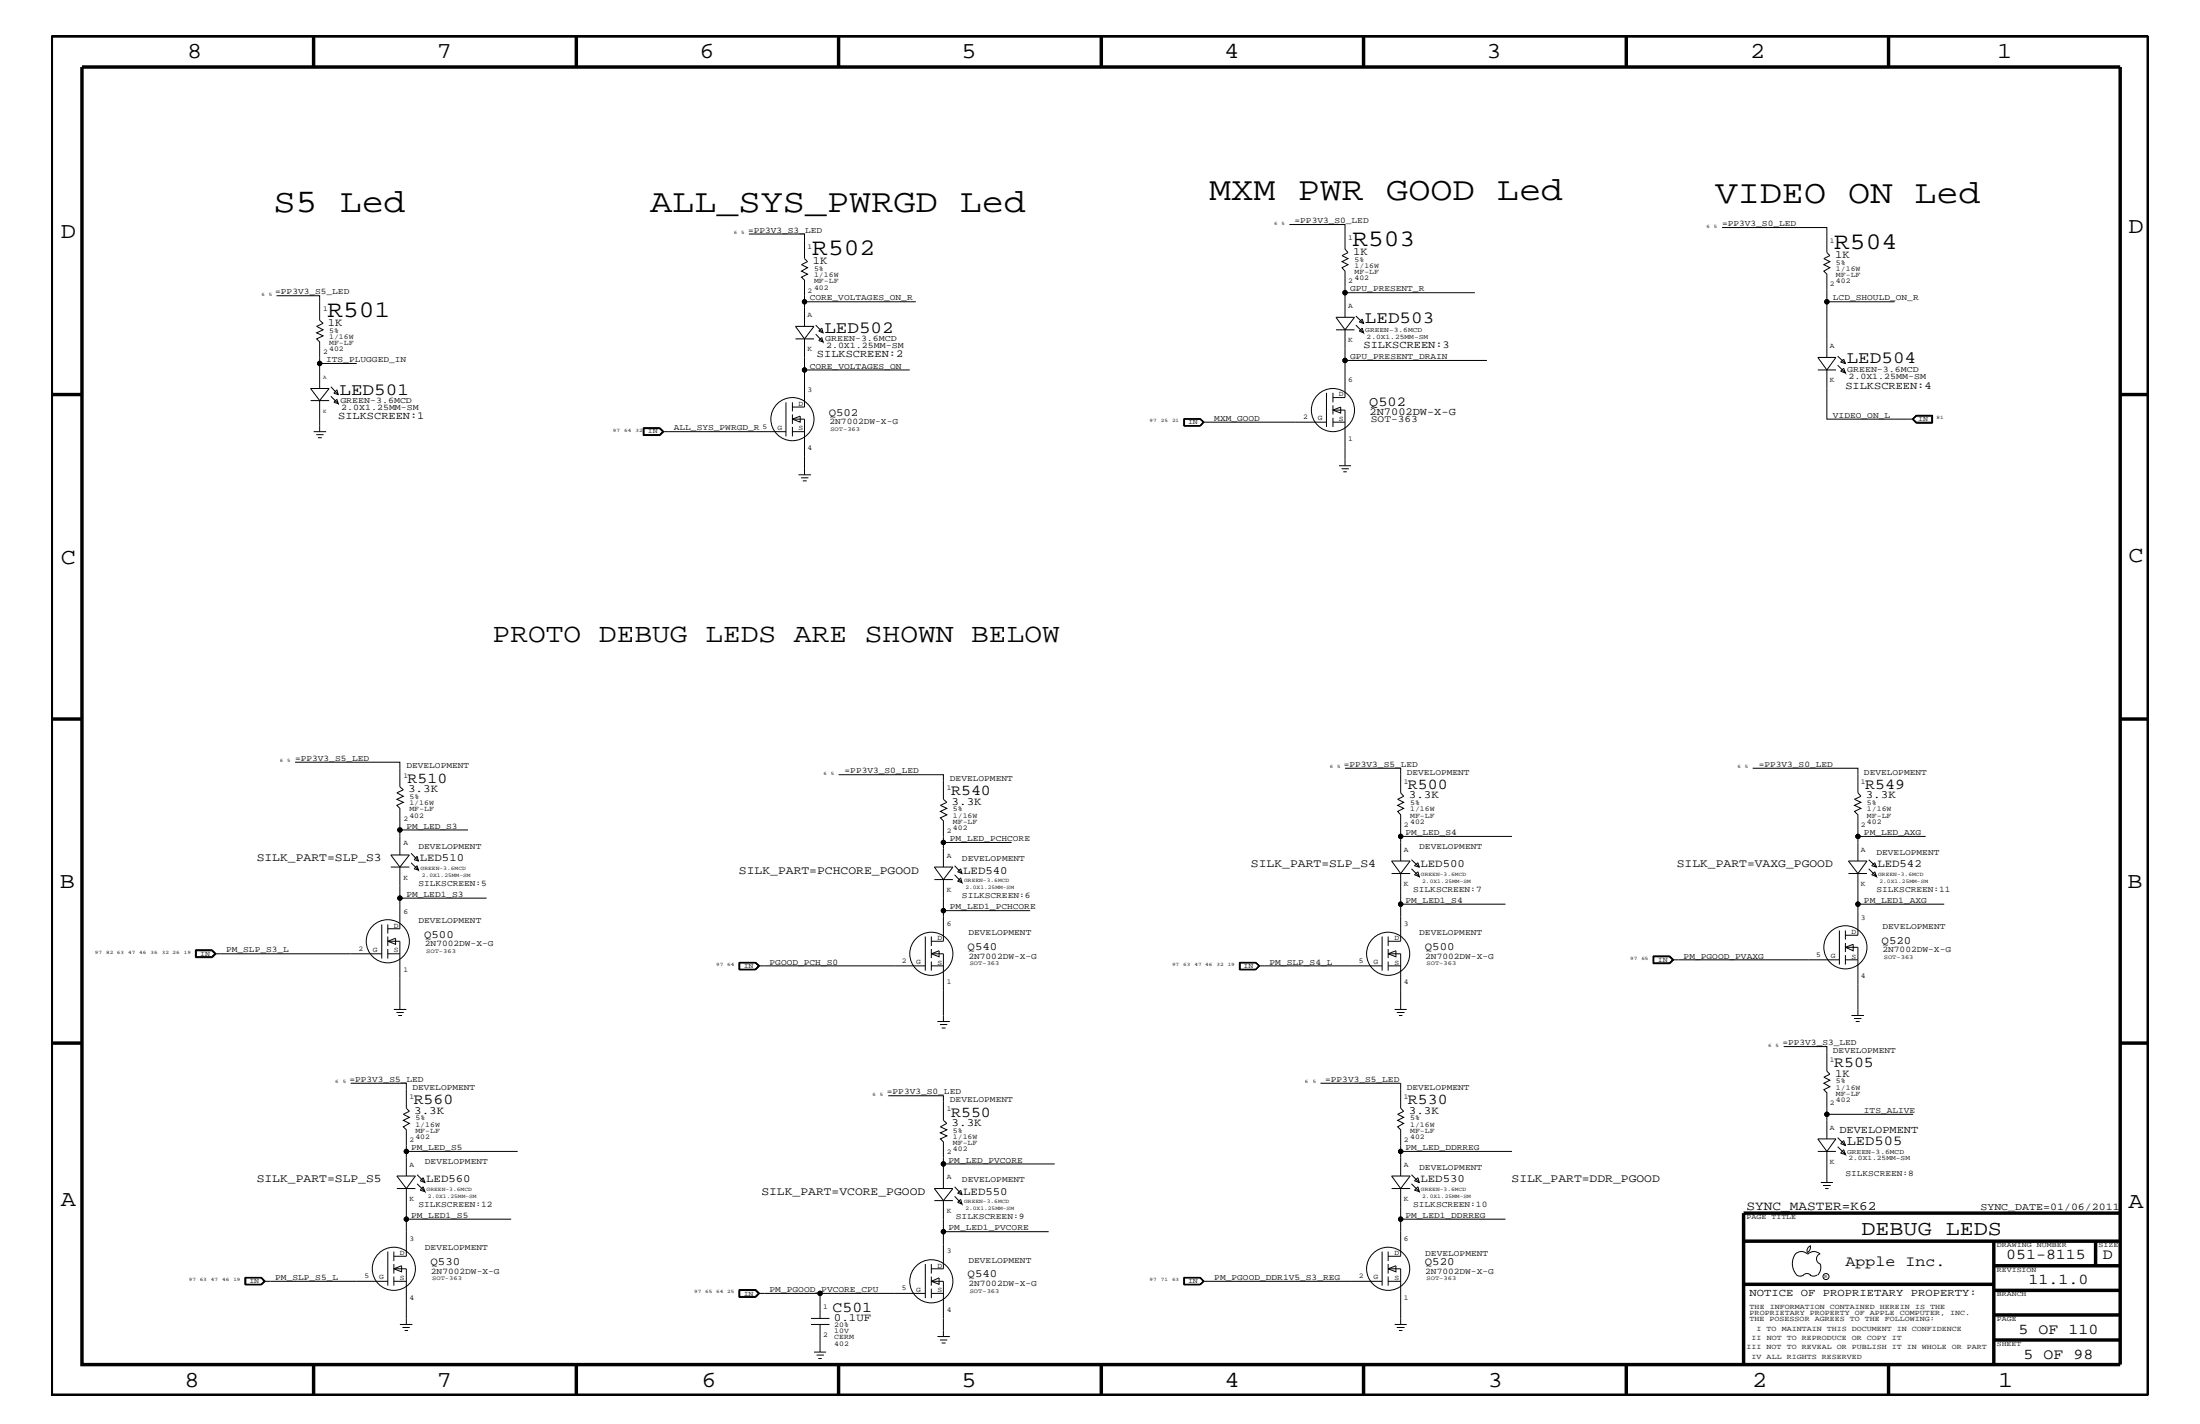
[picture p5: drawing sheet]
<svg xmlns="http://www.w3.org/2000/svg" width="432mm" height="279mm" viewBox="0 0 432 279" stroke-linecap="round" stroke-linejoin="round" font-family="sans-serif">
<g fill="none" stroke="#000" stroke-width=".2">
<path d="M54.3 58h8.4v4.9l.7 .5-1.3 .6 1.3 .7-1.3 .6 1.3 .6-1.3 .6 .6 .6v9.1M147 45.9h10.9v4.8l.6 .6-1.2 .6 1.2 .6-1.2 .7 1.2 .6-1.2 .6 .6 .6v9M157.9 59.2h21.8M253.1 44.1h10.9v4.8l.6 .7-1.2 .6 1.2 .5-1.2 .6 1.2 .6-1.2 .6 .6 .7v4.2M289.5 57.4h-25.5v4.9M338 44.6h20.6v5l.6 .6-1.2 .5 1.2 .6-1.2 .6 1.2 .6-1.2 .7 .6 .6v5.4M371.9 59.2h-13.3v10.9M61 78.6h3.6M62.7 78.6l1.9-2.4h-3.6l1.7 2.4v6.1M62.7 71.3h7.3M64.9 77.8l1.5 1.4-.3-.9-.6 .6 .9 .3M64.9 75.9l1.5 1.5"/>
<path d="M66.1 76.5l.3 .9-.9-.2zM154.3 78.9v6.7M155.5 78.9v1.8M156.1 66.5h3.7M157.9 66.5l1.9-2.5h-3.7l1.8 2.5v6.1h20.7M157.9 72.6v7.3h-2.4M160.1 65.6l1.4 1.5-.2-.9-.6 .6 .8 .3M160.1 63.8l1.4 1.5M161.3 64.4l.2 .9-.8-.3zM260.3 77.1v6.7M261.6 77.1v1.8M261.6 79.5v1.8"/>
<path d="M262.2 64.7h3.7M264 70.7h27.8M264 64.7l1.9-2.4h-3.7l1.8 2.4v13.3h-2.4M266.1 62l1.5 1.4M266.1 63.8l1.5 1.5-.2-.9-.6 .6 .8 .3M267.4 62.6l.2 .8-.8-.2zM356.8 72.6h3.5M358.6 72.6l1.7-2.5h-3.5l1.8 2.5v9.6h16.9M360.7 69.9l1.5 1.4M360.7 71.7l1.5 1.5-.3-1-.6 .6 .9 .4M361.3 71.1l.6-.6 .3 .8zM61.6 84.7h2.4"/>
<path d="M62.1 85.3h1.4M62.4 85.9h.8M126.2 83.9h3.3l.8 .8-.8 .8h-3.3zM126.4 84.1h3.1l.5 .6-.5 .6h-3.1zM129.5 84l.7 .7-.7 .7M129.5 84l.6 .7-.6 .7M129.5 84h-3.2v1.4h3.2M130 84.7h24.3M155.5 82.2l1.6-.6v1.2zM155.5 81.3v1.9M155.5 83.8v1.8M155.5 84.7h2.4"/>
<path d="M155.5 82.2h2.4v11M156.7 93.2h2.5M157.2 93.8h1.5M157.6 94.3h.7M232.3 82.2h3.3l.7 .6-.7 .8h-3.3zM232.4 82.2v1.4M232.4 83.5h3.1M232.4 82.2h3.1l.6 .6M232.5 83.5v-1.3h3l.7 .6-.7 .7M235.5 82.2l.8 .6M236.1 82.8l-.6 .7M236.1 82.8h24.3"/>
<path d="M236.3 82.8l-.8 .8M261.6 80.5l1.5-.6v1.2zM261.6 82.8h2.4M261.6 82v1.8M261.6 80.5h2.4v10.9M262.8 91.4h2.4M263.3 92h1.5M263.7 92.6h.6M375.5 82.2l.7-.6h2.9v1.2h-2.9zM376.1 81.6l-.7 .6 .7 .8M376.1 81.5h3.2v1.5h-3.2l-.8-.8zM376.1 81.6h3.2"/>
<path d="M376.1 81.6l-.6 .6M379.2 81.6v1.3h-3.1l-.6-.7M57.9 149.5h20.6v4.9l.7 .6-1.3 .6 1.3 .6-1.3 .6 1.3 .6-1.3 .6 .6 .6v4.2M164.6 152h20.6v4.8l.6 .6-1.2 .6 1.2 .6-1.2 .6 1.2 .7-1.2 .6 .6 .6v9M264 150.7h10.9v4.9l.6 .6-1.2 .6 1.2 .6-1.2 .6 1.2 .6-1.2 .6 .6 .7v9M344 150.7h20.7v4.9l.6 .6-1.3 .6 1.3 .6-1.3 .6 1.3 .6-1.3 .6 .7 .7v9M76.7 170.1h3.6M78.5 176.2h17M78.5 170.1l1.8-2.3h-3.6l1.8 2.3v12.1h-2.4M80.7 169.3l1.4 1.4-.2-.8-.6 .6 .8 .2M80.7 167.4l1.4 1.5M81.9 168l.2 .9-.8-.2z"/>
<path d="M91.9 162.8h-13.4v5M183.4 172.6h3.6M185.2 165.3h13.3M185.2 178.7h17M185.2 172.6l1.8-2.5h-3.6l1.8 2.5v12.1h-2.4M187.4 171.6l1.4 1.6-.2-1-.6 .7 .8 .3M187.4 169.9l1.4 1.5M188.6 170.5l.2 .9-.8-.3zM273.1 171.4h3.7M274.9 177.4v7.3h-2.4M274.9 164.1h21.9M274.9 171.4l1.9-2.5h-3.7l1.8 2.5v6h20.6"/>
<path d="M277 168.7l1.6 1.4M277 170.5l1.6 1.5-.3-.9-.7 .5 1 .4M277.6 169.9l.7-.6 .3 .8zM362.8 171.4h3.6M364.7 177.4h16.9M364.7 171.4l1.7-2.5h-3.6l1.9 2.5v12.1h-2.5M364.7 164.1h13.3M366.8 170.5l1.5 1.5-.3-.9-.6 .5 .9 .4M366.8 168.7l1.5 1.4M367.4 169.9l.6-.6 .3 .8zM38.4 186.4h3.3l.7 .7-.7 .8h-3.3zM38.4 186.5h3.2l.6 .6-.6 .6"/>
<path d="M38.4 187.7h3.2M38.4 186.4v1.4h3.2l.7-.7-.7-.7M42.2 187.1l-.6 .6M42.2 187.1l-.6-.6h-3.1v1.2M42.2 187.1h32.7M74.9 181.4v6.7M76.1 184.7h2.4v13.4M76.1 184.7l1.5-.6v1.2zM76.1 187.1h2.4M76.1 181.4v1.8M76.1 183.8v1.8M76.1 186.2v1.9"/>
<path d="M77.3 198.1h2.5M77.8 198.7h1.4M78.1 199.2h.8M145 188.8h3.3l.8 .7-.8 .8h-3.3zM145.1 188.9h3.2l.5 .6M145.1 188.8v1.5M145.1 190.2h3.2M145.2 190.2v-1.3h3.1l.6 .6-.6 .7M148.3 188.8l.7 .7-.7 .8M148.8 189.5h32.8M148.8 189.5l-.5 .7M181.6 183.8v6.6"/>
<path d="M182.8 187.1h2.4v13.3M182.8 187.1l1.5-.6v1.2zM182.8 183.8v1.8M182.8 186.2v1.8M182.8 188.7v1.7M182.8 189.5h2.4M243.3 190.2h3.2M243.3 188.8v1.5M243.3 188.9h3.2l.6 .6M246.5 188.8l.7 .7-.7 .8M246.5 188.8l.6 .7M246.5 188.8h-3.3v1.5h3.3"/>
<path d="M247.1 189.5h24.2M247.1 189.5l-.6 .7M247.1 189.5l-.6-.6h-3.1v1.3M247.1 189.5l-.6 .8M271.3 183.8v6.6M272.5 187.1h2.4v11M272.5 187.1l1.5-.6v1.2zM272.5 183.8v1.8M272.5 186.2v1.8M272.5 188.7v1.7M272.5 189.5h2.4M273.7 198.1h2.4"/>
<path d="M274.2 198.7h1.5M274.6 199.2h.7M324.4 187.6h3.3l.8 .7-.8 .8h-3.3zM324.6 187.7h3.1l.6 .6-.6 .6h-3.1zM327.7 187.6l.7 .7-.7 .7M327.7 187.6h-3.2v1.4h3.2M327.7 187.6l.6 .7-.6 .7M328.3 188.3h32.7M361 182.6v6.7M362.2 185.9h2.5v13.3M362.2 185.9l1.5-.6v1.2zM362.2 182.6v1.7"/>
<path d="M362.2 185v1.8M362.2 187.4v1.9M362.2 188.3h2.5M363.4 199.2h2.4M363.9 199.8h1.4M68.8 212.5h11v5l.5 .5-1.1 .6 1.1 .6-1.1 .6 1.1 .6-1.1 .7 .6 .6v9M174.3 215h10.9v4.8l.6 .6-1.2 .7 1.2 .6-1.2 .6 1.2 .6-1.2 .6 .6 .6v9.1M184 200.4h2.4M184.5 201h1.4M184.8 201.7h.8M259.2 212.5h15.7v5l.6 .5-1.2 .6 1.2 .6-1.2 .6 1.2 .6-1.2 .7 .6 .6v9M350.1 205.3h8.5v4.9l.6 .6-1.2 .6 1.2 .5-1.2 .6 1.2 .7-1.2 .6 .6 .6v4.2"/>
<path d="M364.2 200.4h.8M375.5 218.6h-16.9v4.9M77.9 233.2h3.6M79.8 233.2l1.7-2.5h-3.6l1.9 2.5v6h20.5M79.8 239.2v7.3h-2.5M79.8 225.9h21.8M81.9 232.3l1.5 1.5-.3-.9-.6 .6 .9 .3M81.9 230.5l1.5 1.5M83.1 231.1l.3 .9-.9-.3zM183.4 235.6h3.6M185.2 228.4h21.8M185.2 235.6l1.8-2.4h-3.6l1.8 2.4v6.1h20.6"/>
<path d="M187.4 234.7l1.4 1.5-.2-.9-.6 .6 .8 .3M187.4 232.9l1.4 1.5M188.6 233.5l.2 .9-.8-.3zM273.1 233.2h3.7M274.9 239.2v7.3h-2.4M274.9 225.9h21.9M274.9 233.2l1.9-2.5h-3.7l1.8 2.5v6h20.6M277 230.5l1.6 1.5M277 232.3l1.6 1.5-.3-.9-.7 .6 1 .3M277.6 231.7l.7-.6 .3 .9zM356.8 225.9h3.5M357.4 232h2.3"/>
<path d="M357.8 232.6h1.5M358.2 233.2h.7M358.6 225.9l1.7-2.4h-3.5l1.8 2.4v6.1M360.7 223.2l1.5 1.5M360.7 225l1.5 1.5-.3-.9-.6 .7 .9 .2M361.9 223.8l.3 .9-.9-.3zM48.2 250.7h3.1l.6 .7-.6 .6h-3.1zM48.3 250.7v1.3M51.2 250.7l.6 .7M51.3 250.6l.7 .8-.7 .7M51.3 250.6h-3.2v1.5h3.2M51.3 250.6l.8 .8-.8 .7"/>
<path d="M51.8 251.4h24.3M51.8 251.4l-.6 .6M76.1 245.6v6.7M77.3 248.9l1.5-.5v1.1zM77.3 251.4h2.5M77.3 245.6v1.8M77.3 248v1.9M77.3 250.5v1.8M77.3 248.9h2.5v11M78.5 259.9h2.4M145 253h3.3l.8 .8-.8 .7h-3.3zM145.1 253.2h3.2l.5 .6"/>
<path d="M148.3 254.5l.7-.7-.7-.7h-3.2v1.4M148.8 253.8h12.2M148.8 253.8l-.5 .6h-3.1v-1.2h3.1l.6 .6-.6 .7h-3.2M159.2 258.7h3.6M159.2 259.9h3.6M161 259.9v5.4M181.6 248v6.7M181.6 253.8h-20.6v4.9M182.8 251.4h2.4v10.8M182.8 251.4l1.5-.7v1.3zM182.8 248v1.9M182.8 250.5v1.8"/>
<path d="M182.8 252.8v1.9M182.8 253.8h2.4M185.2 241.7v7.2h-2.4M232.3 250.6h3.3l.7 .8-.7 .7h-3.3zM232.4 252h3.1M232.4 250.6v1.5M232.4 250.7h3.1l.6 .7M235.5 250.6l.8 .8M235.5 252l.7-.6-.7-.7h-3v1.3M236.1 251.4l-.6 .6M236.1 251.4h35.2M236.3 251.4l-.8 .7"/>
<path d="M271.3 245.6v6.7M272.5 248.9h2.4v11M272.5 248.9l1.5-.5v1.1zM272.5 251.4h2.4M272.5 245.6v1.8M272.5 248v1.9M272.5 250.5v1.8M273.7 259.9h2.4M352.3 246.1a1.69 1.69 0 0 1 2.5 0M352.4 246a3.3 3.3 0 0 0 .2 4.1M352.6 250.2l.7 .2 .7-.2M354 250.2l.7-.3 .7 .3"/>
<path d="M354.8 246.1a1.69 1.69 0 0 1 2.4 0M355.2 250.2l.7 .2 .7-.2M355.3 244.4v.3a1.18 1.18 0 0 1-.6 1.1M355.4 244.4a.99 .99 0 0 0-.6 1.4M357.2 246a1.04 1.04 0 0 0-.7 1 1.04 1.04 0 0 0 .7 1M357.3 248l.1 .7a2.11 2.11 0 0 1-.6 1.5M79 260.5h1.4M79.4 261.1h.7M159.8 265.3h2.3M160.3 265.9h1.4M160.6 266.6h.7M184 262.2h2.4"/>
<path d="M184.5 262.9h1.4M184.8 263.5h.8M274.2 260.5h1.5M274.6 261.1h.7"/>
<circle cx="157.9" cy="59.2" r=".42"/>
<circle cx="264" cy="57.4" r=".42"/>
<circle cx="358.6" cy="59.2" r=".42"/>
<circle cx="62.7" cy="71.3" r=".42"/>
<circle cx="157.9" cy="72.6" r=".42"/>
<circle cx="264" cy="70.7" r=".42"/>
<circle cx="155.5" cy="82.2" r="4.2"/>
<circle cx="261.6" cy="80.5" r="4.2"/>
<circle cx="78.5" cy="176.2" r=".42"/>
<circle cx="78.5" cy="162.8" r=".42"/>
<circle cx="185.2" cy="165.3" r=".42"/>
<circle cx="185.2" cy="178.7" r=".42"/>
<circle cx="274.9" cy="177.4" r=".42"/>
<circle cx="274.9" cy="164.1" r=".42"/>
<circle cx="364.7" cy="177.4" r=".42"/>
<circle cx="364.7" cy="164.1" r=".42"/>
<circle cx="76.1" cy="184.7" r="4.2"/>
<circle cx="182.8" cy="187.1" r="4.2"/>
<circle cx="272.5" cy="187.1" r="4.2"/>
<circle cx="362.2" cy="185.9" r="4.2"/>
<circle cx="358.6" cy="218.6" r=".42"/>
<circle cx="79.8" cy="239.2" r=".42"/>
<circle cx="79.8" cy="225.9" r=".42"/>
<circle cx="185.2" cy="228.4" r=".42"/>
<circle cx="274.9" cy="239.2" r=".42"/>
<circle cx="274.9" cy="225.9" r=".42"/>
<circle cx="77.3" cy="248.9" r="4.2"/>
<circle cx="161" cy="253.8" r=".42"/>
<circle cx="182.8" cy="251.4" r="4.2"/>
<circle cx="185.2" cy="241.7" r=".42"/>
<circle cx="272.5" cy="248.9" r="4.2"/>
<circle cx="358.4" cy="250.5" r=".59"/>
</g>
<g fill="none" stroke="#000" stroke-width=".68" stroke-linecap="butt">
<path d="M10.1 7.1h411.5v266.7h-411.5zM16.1 13.2h400v254.5h-400zM61.6 7.1v6.1M113.1 7.1v6.1M164.6 7.1v6.1M216.2 7.1v6.1M267.6 7.1v6.1M319.2 7.1v6.1M370.7 7.1v6.1M10.1 77.4h6M416.1 77.4h5.5M10.1 141.1h6"/>
<path d="M416.1 141.1h5.5M10.1 204.7h6M416.1 204.7h5.5M416.1 238h-73.9v29.7M342.2 252h49.1M342.2 243.5h73.9M391.3 258h24.8M391.3 253.2h24.8M391.3 248.4h24.8M391.3 243.5v24.2M411.3 243.5v4.9M61.6 267.7v6.1"/>
<path d="M113.1 267.7v6.1M164.6 267.7v6.1M216.2 268v5.8M267.6 267.7v6.1M319.2 267.7v6.1M370.7 267.7v6.1M391.3 262.9h24.8"/>
</g>
<g fill="#000">
<circle cx="157.9" cy="59.2" r=".42"/>
<circle cx="264" cy="57.4" r=".42"/>
<circle cx="358.6" cy="59.2" r=".42"/>
<circle cx="62.7" cy="71.3" r=".42"/>
<circle cx="157.9" cy="72.6" r=".42"/>
<circle cx="264" cy="70.7" r=".42"/>
<circle cx="78.5" cy="176.2" r=".42"/>
<circle cx="78.5" cy="162.8" r=".42"/>
<circle cx="185.2" cy="165.3" r=".42"/>
<circle cx="185.2" cy="178.7" r=".42"/>
<circle cx="274.9" cy="177.4" r=".42"/>
<circle cx="274.9" cy="164.1" r=".42"/>
<circle cx="364.7" cy="177.4" r=".42"/>
<circle cx="364.7" cy="164.1" r=".42"/>
<circle cx="358.6" cy="218.6" r=".42"/>
<circle cx="79.8" cy="239.2" r=".42"/>
<circle cx="79.8" cy="225.9" r=".42"/>
<circle cx="185.2" cy="228.4" r=".42"/>
<circle cx="274.9" cy="239.2" r=".42"/>
<circle cx="274.9" cy="225.9" r=".42"/>
<circle cx="161" cy="253.8" r=".42"/>
<circle cx="185.2" cy="241.7" r=".42"/>
</g>
<g font-size="6.5">
<text x="53.7" y="41.7">S5 Led</text>
<text x="127.6" y="41.7">ALL_SYS_PWRGD Led</text>
<text x="237.3" y="39.2">MXM PWR GOOD Led</text>
<text x="336.7" y="39.8">VIDEO ON Led</text>
</g>
<text font-size="5.2" x="96.7" y="125.9">PROTO DEBUG LEDS ARE SHOWN BELOW</text>
<g font-size="4.7">
<text x="159.4" y="50">R502</text>
<text x="265.4" y="48.2">R503</text>
<text x="360" y="48.8">R504</text>
<text x="64.3" y="62.2">R501</text>
</g>
<g font-size="4.5">
<text x="36.7" y="11.5">8</text>
<text x="85.8" y="11.5">7</text>
<text x="137.3" y="11.5">6</text>
<text x="188.7" y="11.5">5</text>
<text x="240.3" y="11.5">4</text>
<text x="291.8" y="11.5">3</text>
<text x="343.5" y="11.5">2</text>
<text x="392" y="11.5">1</text>
<text x="11.9" y="46.8">D</text>
<text x="417.8" y="45.7">D</text>
<text x="11.9" y="110.6">C</text>
<text x="417.7" y="110.3">C</text>
<text x="11.8" y="174.3">B</text>
<text x="417.6" y="174.2">B</text>
<text x="11.9" y="236.7">A</text>
<text x="417.7" y="237.1">A</text>
<text x="36.2" y="272.1">8</text>
<text x="85.8" y="272.1">7</text>
<text x="137.7" y="272.1">6</text>
<text x="188.7" y="272.1">5</text>
<text x="240.4" y="272.1">4</text>
<text x="292" y="272.1">3</text>
<text x="343.9" y="272.1">2</text>
<text x="392.2" y="272.1">1</text>
</g>
<text font-size="4.1" x="365.4" y="242.3">DEBUG LEDS</text>
<g font-size="3.4">
<text x="161.8" y="65.3">LED502</text>
<text x="267.9" y="63.4">LED503</text>
<text x="362.5" y="71.3">LED504</text>
<text x="66.6" y="77.4">LED501</text>
</g>
<g font-size="3">
<text x="80" y="153.7">R510</text>
<text x="276.4" y="154.9">R500</text>
<text x="366.1" y="154.9">R549</text>
<text x="186.7" y="156.1">R540</text>
<text x="360" y="209.4">R505</text>
<text x="81.2" y="216.7">R560</text>
<text x="186.7" y="219.1">R550</text>
<text x="276.4" y="216.7">R530</text>
<text x="362.2" y="248.4">Apple Inc.</text>
<text x="393.7" y="247.1">051-8115</text>
<text x="398.1" y="252">11.1.0</text>
<text x="412.7" y="247.1">D</text>
<text x="163.4" y="257.4">C501</text>
<text x="396.2" y="261.6">5 OF 110</text>
<text x="397.2" y="266.6">5 OF 98</text>
</g>
<g font-size="2.7">
<text x="268.7" y="79.7">Q502</text>
<text x="362.5" y="224.7">LED505</text>
</g>
<text font-size="2.5" x="342.8" y="237.4">SYNC_MASTER=K62</text>
<g font-size="2.3">
<text x="50.4" y="168.9">SILK_PART=SLP_S3</text>
<text x="145" y="171.4">SILK_PART=PCHCORE_PGOOD</text>
<text x="245.5" y="170.1">SILK_PART=SLP_S4</text>
<text x="329.1" y="170.1">SILK_PART=VAXG_PGOOD</text>
<text x="50.4" y="232">SILK_PART=SLP_S5</text>
<text x="296.7" y="232">SILK_PART=DDR_PGOOD</text>
<text x="149.4" y="234.4">SILK_PART=VCORE_PGOOD</text>
</g>
<g font-size="2.2">
<text x="159.5" y="51.8">1K</text>
<text x="265.6" y="50">1K</text>
<text x="360.2" y="50.7">1K</text>
<text x="64.3" y="64">1K</text>
<text x="162.6" y="81.6">Q502</text>
<text x="80.1" y="155.5">3.3K</text>
<text x="186.8" y="157.9">3.3K</text>
<text x="276.5" y="156.7">3.3K</text>
<text x="366.2" y="156.7">3.3K</text>
<text x="82.4" y="168.9">LED510</text>
<text x="189.1" y="171.4">LED540</text>
<text x="278.8" y="170.1">LED500</text>
<text x="368.5" y="170.1">LED542</text>
<text x="83.2" y="184">Q500</text>
<text x="369.3" y="185.2">Q520</text>
<text x="189.9" y="186.4">Q540</text>
<text x="279.7" y="186.4">Q500</text>
<text x="360.2" y="211.3">1K</text>
<text x="81.3" y="218.6">3.3K</text>
<text x="186.8" y="220.9">3.3K</text>
<text x="276.5" y="218.6">3.3K</text>
<text x="83.7" y="232">LED560</text>
<text x="278.8" y="232">LED530</text>
<text x="189.1" y="234.4">LED550</text>
<text x="84.5" y="248.2">Q530</text>
<text x="189.9" y="250.6">Q540</text>
<text x="279.7" y="248.2">Q520</text>
<text x="163.7" y="259.3">0.1UF</text>
</g>
<g font-size="2.1">
<text x="160.4" y="70.1">SILKSCREEN:2</text>
<text x="267.6" y="68.4">SILKSCREEN:3</text>
<text x="362.2" y="76.2">SILKSCREEN:4</text>
<text x="66.4" y="82.2">SILKSCREEN:1</text>
<text x="268.8" y="81.4">2N7002DW-X-G</text>
<text x="361" y="222.3">DEVELOPMENT</text>
<text x="343.4" y="254.4">NOTICE OF PROPRIETARY PROPERTY:</text>
</g>
<text font-size="2" x="388.7" y="237.4">SYNC_DATE=01/06/2011</text>
<text font-size="1.9" x="269.1" y="82.7">SOT-363</text>
<g font-size="1.7">
<text x="146.8" y="45.7">=PP3V3_S3_LED</text>
<text x="254.1" y="43.8">=PP3V3_S0_LED</text>
<text x="338" y="44.4">=PP3V3_S0_LED</text>
<text x="54" y="57.8">=PP3V3_S5_LED</text>
<text x="158.9" y="59">CORE_VOLTAGES_ON_R</text>
<text x="265" y="57.2">GPU_PRESENT_R</text>
<text x="359.7" y="59">LCD_SHOULD_ON_R</text>
<text x="64" y="71.1">ITS_PLUGGED_IN</text>
<text x="162" y="67">GREEN-3.6MCD</text>
<text x="162.1" y="68.4">2.0X1.25MM-SM</text>
<text x="265" y="70.5">GPU_PRESENT_DRAIN</text>
<text x="158.9" y="72.3">CORE_VOLTAGES_ON</text>
<text x="362.5" y="73">GREEN-3.6MCD</text>
<text x="362.8" y="74.4">2.0X1.25MM-SM</text>
<text x="66.8" y="79.1">GREEN-3.6MCD</text>
<text x="67" y="80.5">2.0X1.25MM-SM</text>
<text x="162.8" y="83.3">2N7002DW-X-G</text>
<text x="238.3" y="82.7">MXM_GOOD</text>
<text x="359.7" y="82">VIDEO_ON_L</text>
<text x="132.2" y="84.4">ALL_SYS_PWRGD_R</text>
<text x="57.9" y="149.3">=PP3V3_S5_LED</text>
<text x="79.8" y="150.7">DEVELOPMENT</text>
<text x="165.8" y="151.8">=PP3V3_S0_LED</text>
<text x="186.4" y="153.2">DEVELOPMENT</text>
<text x="263.7" y="150.5">=PP3V3_S5_LED</text>
<text x="276.1" y="152">DEVELOPMENT</text>
<text x="345.2" y="150.5">=PP3V3_S0_LED</text>
<text x="365.8" y="152">DEVELOPMENT</text>
<text x="79.8" y="162.7">PM_LED_S3</text>
<text x="82.1" y="166.5">DEVELOPMENT</text>
<text x="186.4" y="165">PM_LED_PCHCORE</text>
<text x="275.8" y="163.9">PM_LED_S4</text>
<text x="278.6" y="166.5">DEVELOPMENT</text>
<text x="365.8" y="163.9">PM_LED_AXG</text>
<text x="368.3" y="167.8">DEVELOPMENT</text>
<text x="82.1" y="173.8">SILKSCREEN:5</text>
<text x="188.8" y="168.9">DEVELOPMENT</text>
<text x="79.8" y="176">PM_LED1_S3</text>
<text x="186.4" y="178.4">PM_LED1_PCHCORE</text>
<text x="188.8" y="176.2">SILKSCREEN:6</text>
<text x="275.8" y="177.2">PM_LED1_S4</text>
<text x="277.4" y="175">SILKSCREEN:7</text>
<text x="365.8" y="177.2">PM_LED1_AXG</text>
<text x="368.3" y="175">SILKSCREEN:11</text>
<text x="82.1" y="181">DEVELOPMENT</text>
<text x="83.4" y="185.7">2N7002DW-X-G</text>
<text x="190.1" y="183.5">DEVELOPMENT</text>
<text x="278.6" y="183.5">DEVELOPMENT</text>
<text x="369.5" y="182.2">DEVELOPMENT</text>
<text x="44.4" y="186.9">PM_SLP_S3_L</text>
<text x="151" y="189.3">PGOOD_PCH_S0</text>
<text x="190.1" y="188.1">2N7002DW-X-G</text>
<text x="249.2" y="189.3">PM_SLP_S4_L</text>
<text x="279.7" y="188.1">2N7002DW-X-G</text>
<text x="330.5" y="188.1">PM_PGOOD_PVAXG</text>
<text x="369.5" y="186.9">2N7002DW-X-G</text>
<text x="349.8" y="205.1">=PP3V3_S3_LED</text>
<text x="359.7" y="206.5">DEVELOPMENT</text>
<text x="68.6" y="212.4">=PP3V3_S5_LED</text>
<text x="80.9" y="213.8">DEVELOPMENT</text>
<text x="174.1" y="214.7">=PP3V3_S0_LED</text>
<text x="260.1" y="212.4">=PP3V3_S5_LED</text>
<text x="276.1" y="213.8">DEVELOPMENT</text>
<text x="186.4" y="216.2">DEVELOPMENT</text>
<text x="365.8" y="218.4">ITS_ALIVE</text>
<text x="80.7" y="225.7">PM_LED_S5</text>
<text x="275.8" y="225.7">PM_LED_DDRREG</text>
<text x="83.4" y="228.4">DEVELOPMENT</text>
<text x="186.2" y="228.1">PM_LED_PVCORE</text>
<text x="188.8" y="232">DEVELOPMENT</text>
<text x="278.6" y="229.6">DEVELOPMENT</text>
<text x="362.2" y="230.7">SILKSCREEN:8</text>
<text x="80.7" y="239">PM_LED1_S5</text>
<text x="82.1" y="236.8">SILKSCREEN:12</text>
<text x="187.6" y="239.2">SILKSCREEN:9</text>
<text x="275.8" y="239">PM_LED1_DDRREG</text>
<text x="277.4" y="236.8">SILKSCREEN:10</text>
<text x="83.4" y="245.3">DEVELOPMENT</text>
<text x="186.2" y="241.4">PM_LED1_PVCORE</text>
<text x="54" y="251.1">PM_SLP_S5_L</text>
<text x="84.6" y="249.9">2N7002DW-X-G</text>
<text x="190.1" y="247.8">DEVELOPMENT</text>
<text x="238.3" y="251.1">PM_PGOOD_DDR1V5_S3_REG</text>
<text x="279.7" y="249.9">2N7002DW-X-G</text>
<text x="279.7" y="246.5">DEVELOPMENT</text>
<text x="151" y="253.5">PM_PGOOD_PVCORE_CPU</text>
<text x="190.1" y="252.3">2N7002DW-X-G</text>
</g>
<g font-size="1.4">
<text x="264.6" y="47.1">1</text>
<text x="359.2" y="47.7">1</text>
<text x="158.5" y="48.9">1</text>
<text x="159.8" y="53.2">5%</text>
<text x="265.9" y="51.3">5%</text>
<text x="265.9" y="52.5">1/16W</text>
<text x="265.9" y="53.8">MF-LF</text>
<text x="360.3" y="51.9">5%</text>
<text x="360.3" y="53.2">1/16W</text>
<text x="158.5" y="57.4">2</text>
<text x="159.8" y="54.4">1/16W</text>
<text x="159.8" y="55.6">MF-LF</text>
<text x="159.8" y="56.8">402</text>
<text x="264.6" y="55.6">2</text>
<text x="265.9" y="55">402</text>
<text x="359.2" y="56.2">2</text>
<text x="360.3" y="54.4">MF-LF</text>
<text x="360.3" y="55.6">402</text>
<text x="63.4" y="61.1">1</text>
<text x="64.6" y="65.3">5%</text>
<text x="158.5" y="62.3">A</text>
<text x="264.6" y="60.4">A</text>
<text x="268" y="65.1">GREEN-3.6MCD</text>
<text x="63.4" y="69.5">2</text>
<text x="64.6" y="66.5">1/16W</text>
<text x="64.6" y="68.9">402</text>
<text x="64.6" y="67.7">MF-LF</text>
<text x="158.5" y="68.9">K</text>
<text x="264.6" y="67.1">K</text>
<text x="268.2" y="66.5">2.0X1.25MM-SM</text>
<text x="359.2" y="68.4">A</text>
<text x="158.5" y="76.8">3</text>
<text x="262.8" y="77.8">D</text>
<text x="264.6" y="75">6</text>
<text x="359.2" y="75">K</text>
<text x="156.7" y="79.6">D</text>
<text x="233.2" y="83.3">IN</text>
<text x="255.8" y="82.2">2</text>
<text x="258.7" y="82.5">G</text>
<text x="262.8" y="82.7">S</text>
<text x="376.5" y="82.7">IN</text>
<text x="127.2" y="85">IN</text>
<text x="149.7" y="84.1">5</text>
<text x="152.6" y="84.4">G</text>
<text x="156.7" y="84.4">S</text>
<text x="158.5" y="88.3">4</text>
<text x="264.6" y="86.5">1</text>
<text x="79.2" y="152.6">1</text>
<text x="185.8" y="155">1</text>
<text x="275.5" y="153.8">1</text>
<text x="365.3" y="153.8">1</text>
<text x="79.2" y="161.1">2</text>
<text x="80.3" y="160.5">402</text>
<text x="80.3" y="158">1/16W</text>
<text x="80.3" y="156.8">5%</text>
<text x="80.3" y="159.2">MF-LF</text>
<text x="187" y="161.7">MF-LF</text>
<text x="187" y="159.2">5%</text>
<text x="187" y="160.5">1/16W</text>
<text x="276.8" y="158">5%</text>
<text x="276.8" y="160.5">MF-LF</text>
<text x="276.8" y="159.2">1/16W</text>
<text x="276.8" y="161.7">402</text>
<text x="366.4" y="160.5">MF-LF</text>
<text x="366.4" y="158">5%</text>
<text x="366.4" y="159.2">1/16W</text>
<text x="366.4" y="161.7">402</text>
<text x="79.2" y="165.9">A</text>
<text x="185.8" y="163.5">2</text>
<text x="187" y="162.8">402</text>
<text x="275.5" y="167.1">A</text>
<text x="275.5" y="162.2">2</text>
<text x="365.3" y="162.2">2</text>
<text x="365.3" y="167.1">A</text>
<text x="79.2" y="172.6">K</text>
<text x="185.8" y="168.3">A</text>
<text x="275.5" y="173.8">K</text>
<text x="365.3" y="173.8">K</text>
<text x="79.2" y="179.3">6</text>
<text x="185.8" y="175">K</text>
<text x="77.3" y="182.1">D</text>
<text x="184" y="184.4">D</text>
<text x="185.8" y="181.6">6</text>
<text x="273.7" y="184.4">D</text>
<text x="275.5" y="181.6">3</text>
<text x="363.4" y="183.2">D</text>
<text x="365.3" y="180.5">3</text>
<text x="39.3" y="187.5">IN</text>
<text x="70.4" y="186.5">2</text>
<text x="73.2" y="186.7">G</text>
<text x="77.3" y="186.9">S</text>
<text x="79.2" y="190.8">1</text>
<text x="146" y="189.9">IN</text>
<text x="177" y="188.9">2</text>
<text x="179.8" y="189.2">G</text>
<text x="184" y="189.3">S</text>
<text x="244.1" y="189.9">IN</text>
<text x="266.7" y="188.9">5</text>
<text x="269.6" y="189.2">G</text>
<text x="273.7" y="189.3">S</text>
<text x="325.4" y="188.7">IN</text>
<text x="356.4" y="187.7">5</text>
<text x="359.3" y="188">G</text>
<text x="363.4" y="188.1">S</text>
<text x="365.3" y="192">4</text>
<text x="185.8" y="193.2">1</text>
<text x="275.5" y="193.2">4</text>
<text x="359.2" y="208.3">1</text>
<text x="80.3" y="215.6">1</text>
<text x="275.5" y="215.6">1</text>
<text x="360.3" y="215">MF-LF</text>
<text x="360.3" y="212.5">5%</text>
<text x="360.3" y="213.8">1/16W</text>
<text x="81.5" y="219.8">5%</text>
<text x="81.5" y="221.1">1/16W</text>
<text x="185.8" y="218">1</text>
<text x="276.8" y="219.8">5%</text>
<text x="276.8" y="221.1">1/16W</text>
<text x="359.2" y="216.9">2</text>
<text x="359.2" y="221.7">A</text>
<text x="360.3" y="216.2">402</text>
<text x="80.3" y="224.1">2</text>
<text x="81.5" y="222.3">MF-LF</text>
<text x="81.5" y="223.5">402</text>
<text x="185.8" y="226.5">2</text>
<text x="187" y="222.3">5%</text>
<text x="187" y="224.7">MF-LF</text>
<text x="187" y="223.5">1/16W</text>
<text x="187" y="225.9">402</text>
<text x="275.5" y="224.1">2</text>
<text x="276.8" y="222.3">MF-LF</text>
<text x="276.8" y="223.5">402</text>
<text x="362.5" y="226.4">GREEN-3.6MCD</text>
<text x="362.8" y="227.7">2.0X1.25MM-SM</text>
<text x="80.3" y="229">A</text>
<text x="185.8" y="231.3">A</text>
<text x="275.5" y="229">A</text>
<text x="359.2" y="228.4">K</text>
<text x="80.3" y="235.6">K</text>
<text x="185.8" y="238">K</text>
<text x="275.5" y="235.6">K</text>
<text x="342.8" y="239.2">PAGE TITLE</text>
<text x="80.3" y="243.5">3</text>
<text x="185.8" y="245.9">3</text>
<text x="275.5" y="243.5">6</text>
<text x="391.9" y="244.7">DRAWING NUMBER</text>
<text x="411.9" y="244.7">SIZE</text>
<text x="48.9" y="251.7">IN</text>
<text x="71.5" y="250.7">5</text>
<text x="74.4" y="251">G</text>
<text x="78.5" y="246.2">D</text>
<text x="78.5" y="251.1">S</text>
<text x="184" y="248.7">D</text>
<text x="233.2" y="251.7">IN</text>
<text x="266.7" y="250.7">2</text>
<text x="269.6" y="251">G</text>
<text x="273.7" y="246.2">D</text>
<text x="273.7" y="251.1">S</text>
<text x="391.9" y="249.5">REVISION</text>
<text x="80.3" y="255">4</text>
<text x="146" y="254.2">IN</text>
<text x="161.5" y="256.8">1</text>
<text x="177" y="253.2">5</text>
<text x="179.8" y="253.4">G</text>
<text x="184" y="253.5">S</text>
<text x="185.8" y="257.4">4</text>
<text x="275.5" y="255">1</text>
<text x="343.4" y="256.8">THE INFORMATION CONTAINED HEREIN IS THE</text>
<text x="391.9" y="254.4">BRANCH</text>
<text x="161.5" y="262.2">2</text>
<text x="163.7" y="260.5">20%</text>
<text x="163.7" y="261.6">10V</text>
<text x="163.7" y="262.7">CERM</text>
<text x="343.4" y="259.3">THE POSESSOR AGREES TO THE FOLLOWING:</text>
<text x="343.4" y="258">PROPRIETARY PROPERTY OF APPLE COMPUTER, INC.</text>
<text x="343.8" y="262.9">II NOT TO REPRODUCE OR COPY IT</text>
<text x="344.8" y="261.1">I TO MAINTAIN THIS DOCUMENT IN CONFIDENCE</text>
<text x="391.9" y="259.3">PAGE</text>
<text x="163.7" y="264">402</text>
<text x="342.8" y="264.7">III NOT TO REVEAL OR PUBLISH IT IN WHOLE OR PART</text>
<text x="343.8" y="266.6">IV ALL RIGHTS RESERVED</text>
<text x="391.9" y="264.1">SHEET</text>
</g>
<g font-size="1.2">
<text x="163" y="84.5">SOT-363</text>
<text x="83.7" y="187">SOT-363</text>
<text x="190.3" y="189.4">SOT-363</text>
<text x="280" y="189.4">SOT-363</text>
<text x="369.7" y="188.2">SOT-363</text>
<text x="84.8" y="251.2">SOT-363</text>
<text x="280" y="251.2">SOT-363</text>
<text x="190.3" y="253.7">SOT-363</text>
</g>
<g font-size="1.1">
<text x="63.4" y="74.4">A</text>
<text x="63.4" y="81.1">K</text>
<text x="82.5" y="170.6">GREEN-3.6MCD</text>
<text x="82.8" y="172">2.0X1.25MM-SM</text>
<text x="189.2" y="173.1">GREEN-3.6MCD</text>
<text x="278.9" y="171.8">GREEN-3.6MCD</text>
<text x="279.1" y="173.2">2.0X1.25MM-SM</text>
<text x="368.6" y="171.8">GREEN-3.6MCD</text>
<text x="368.9" y="173.2">2.0X1.25MM-SM</text>
<text x="189.5" y="174.4">2.0X1.25MM-SM</text>
<text x="83.7" y="233.7">GREEN-3.6MCD</text>
<text x="278.9" y="233.7">GREEN-3.6MCD</text>
<text x="84" y="235">2.0X1.25MM-SM</text>
<text x="189.2" y="236.1">GREEN-3.6MCD</text>
<text x="189.5" y="237.4">2.0X1.25MM-SM</text>
<text x="279.1" y="235">2.0X1.25MM-SM</text>
</g>
<g font-size="1">
<text x="144" y="45.9">6</text>
<text x="145.5" y="45.9">5</text>
<text x="250.1" y="44.1">6</text>
<text x="251.5" y="44.1">5</text>
<text x="334.9" y="44.6">6</text>
<text x="336.4" y="44.6">5</text>
<text x="51.3" y="58">6</text>
<text x="52.7" y="58">5</text>
<text x="225.6" y="82.8">97</text>
<text x="227.8" y="82.8">25</text>
<text x="230" y="82.8">21</text>
<text x="380.1" y="82.2">81</text>
<text x="120.3" y="84.7">97</text>
<text x="122.5" y="84.7">64</text>
<text x="124.7" y="84.7">32</text>
<text x="54.9" y="149.5">6</text>
<text x="56.4" y="149.5">5</text>
<text x="161.6" y="152">6</text>
<text x="163.1" y="152">5</text>
<text x="261" y="150.7">6</text>
<text x="262.5" y="150.7">5</text>
<text x="341" y="150.7">6</text>
<text x="342.5" y="150.7">5</text>
<text x="18.6" y="187.1">97</text>
<text x="20.8" y="187.1">82 63</text>
<text x="25.1" y="187.1">47</text>
<text x="27.3" y="187.1">46</text>
<text x="29.5" y="187.1">36</text>
<text x="31.7" y="187.1">32 26</text>
<text x="36.1" y="187.1">19</text>
<text x="140.5" y="189.5">97</text>
<text x="142.7" y="189.5">64</text>
<text x="230" y="189.5">97</text>
<text x="232.2" y="189.5">63</text>
<text x="234.4" y="189.5">47 46</text>
<text x="238.8" y="189.5">32</text>
<text x="241" y="189.5">19</text>
<text x="320" y="188.3">97</text>
<text x="322.2" y="188.3">65</text>
<text x="347.1" y="205.3">6</text>
<text x="348.5" y="205.3">5</text>
<text x="65.8" y="212.5">6</text>
<text x="67.3" y="212.5">5</text>
<text x="171.3" y="215">6</text>
<text x="172.7" y="215">5</text>
<text x="256.1" y="212.5">6</text>
<text x="257.6" y="212.5">5</text>
<text x="37.1" y="251.4">97 63</text>
<text x="41.4" y="251.4">47</text>
<text x="43.6" y="251.4">46</text>
<text x="45.8" y="251.4">19</text>
<text x="225.6" y="251.4">97</text>
<text x="227.8" y="251.4">71</text>
<text x="230" y="251.4">63</text>
<text x="358.1" y="250.7">R</text>
<text x="136.2" y="253.8">97</text>
<text x="138.4" y="253.8">65 64</text>
<text x="142.7" y="253.8">25</text>
</g>
</svg>
